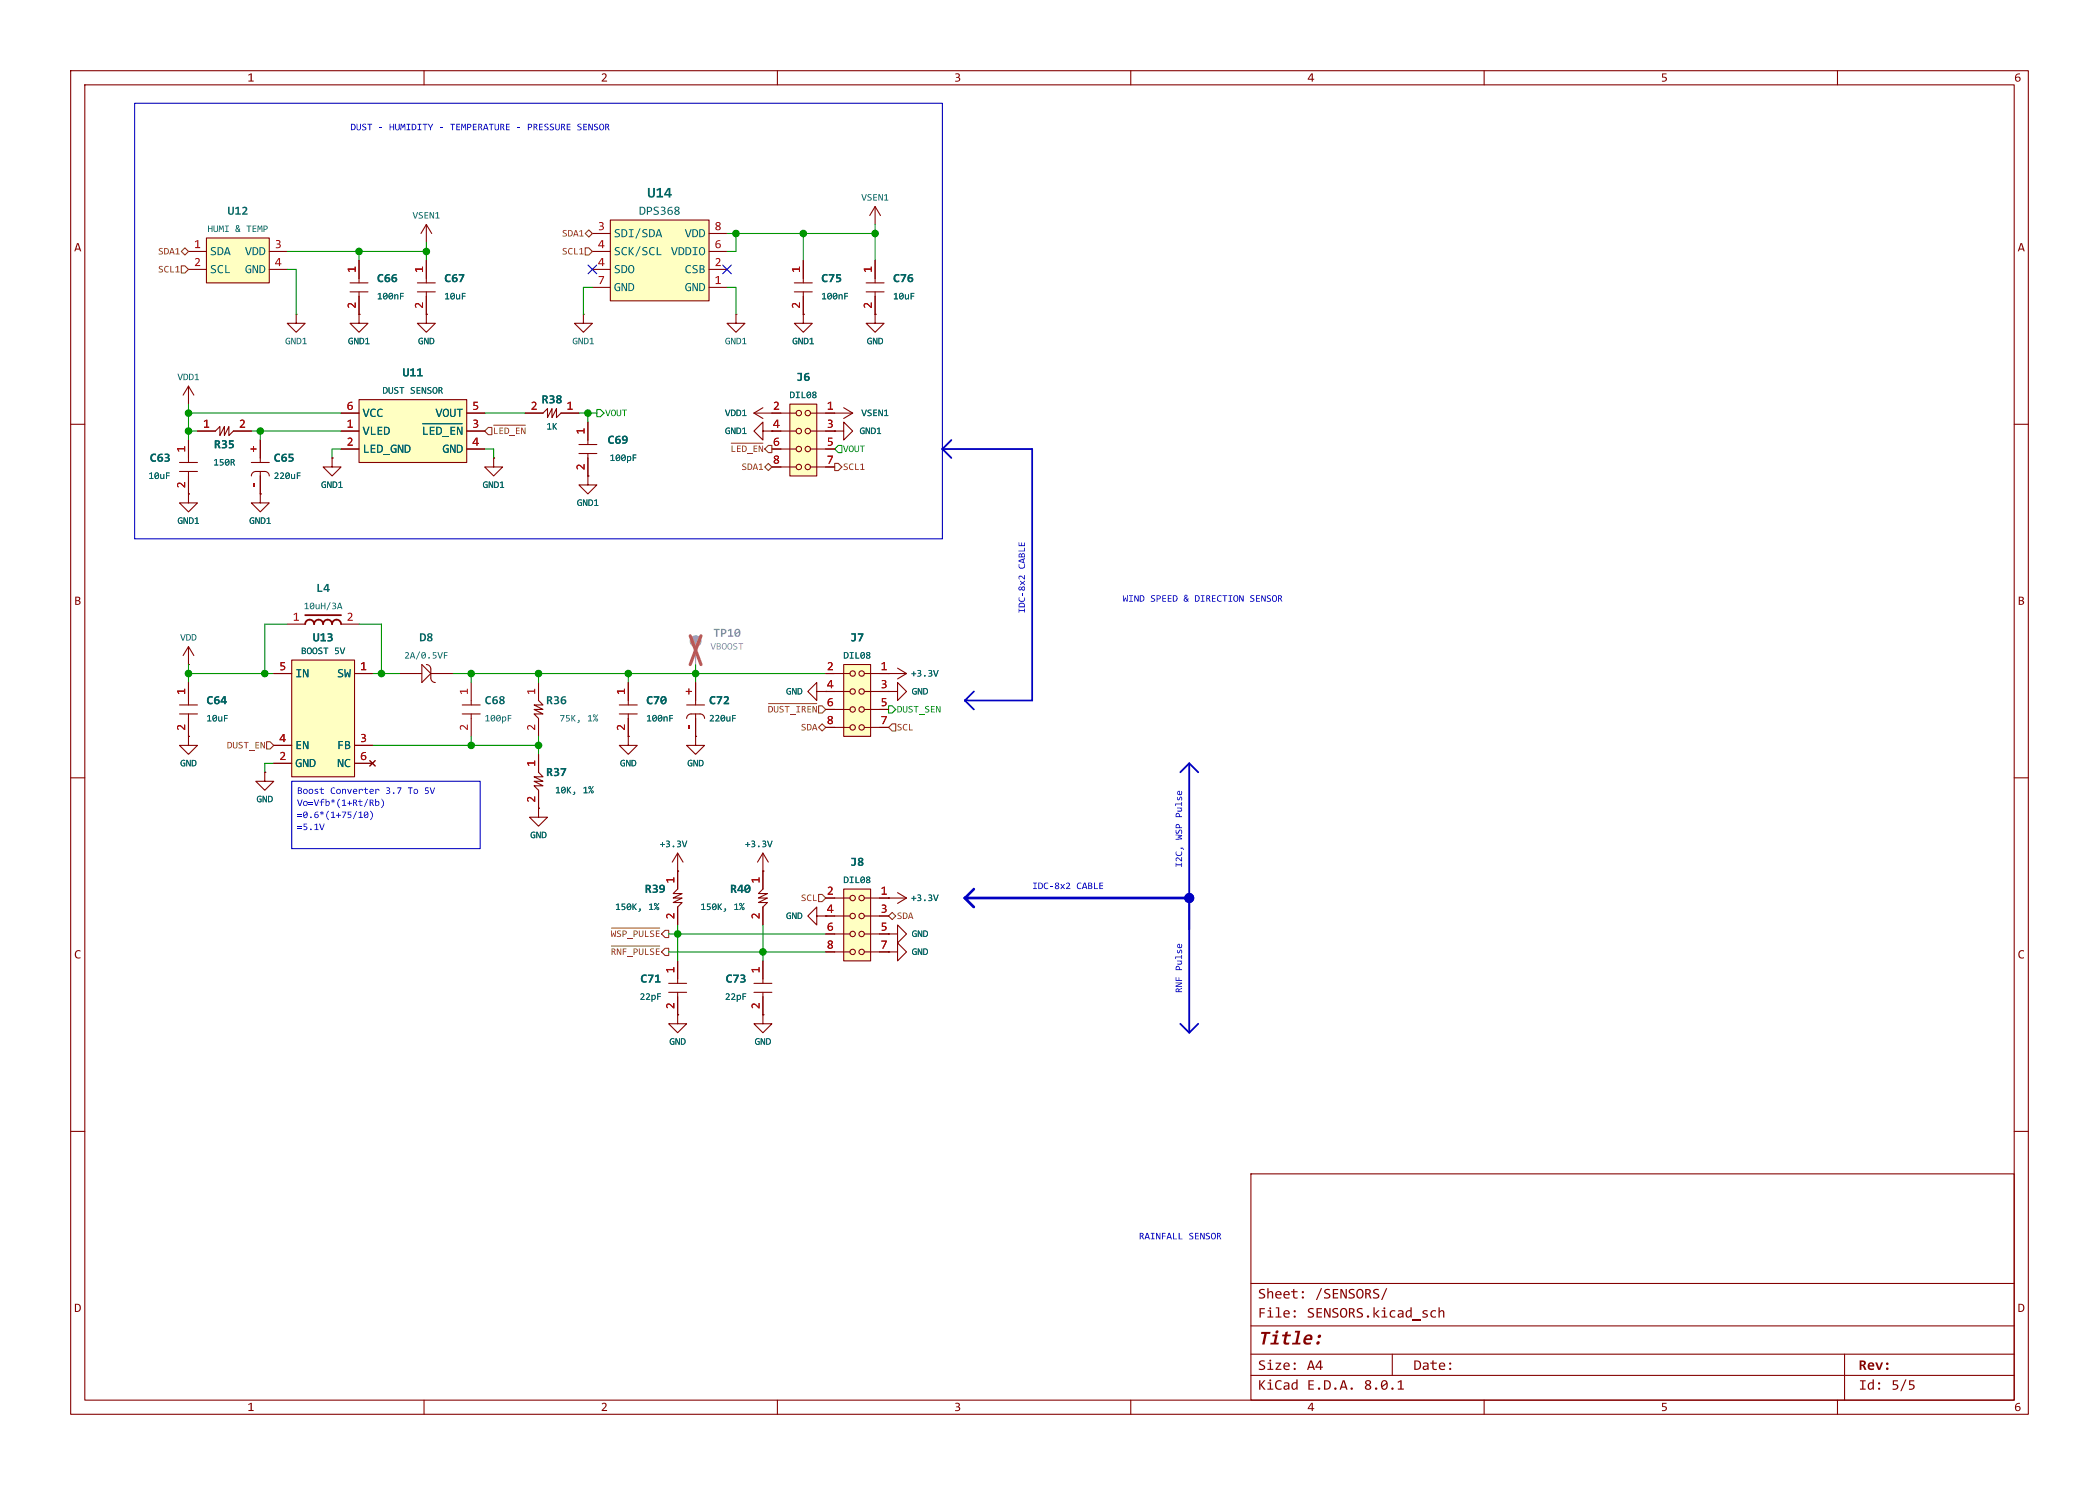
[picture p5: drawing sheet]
<svg xmlns="http://www.w3.org/2000/svg" width="297mm" height="210mm" viewBox="0 0 297 210" stroke-linecap="round" stroke-linejoin="round" font-family="sans-serif">
<g fill="none" stroke="#840000" stroke-width=".15">
<path d="M10 10h277v190h-277zM12 12h273v186h-273zM60 10v2M110 10v2M160 10v2M210 10v2M260 10v2M10 60h2M285 60h2M10 110h2M285 110h2M10 160h2"/>
<path d="M285 160h2M177 166h108v32h-108zM60 198v2M110 198v2M160 198v2M177 194.5h108M210 198v2M260 198v2"/>
</g>
<path d="M197.7 195.4l.6-.2v1.2h.3v.1h-.8v-.1h.3v-1l-.3 .2z" fill="#840000"/>
<path d="M177 191.5h108" fill="none" stroke="#840000" stroke-width=".15"/>
<g fill="#840000">
<circle cx="183.2" cy="192.8" r=".16"/>
<circle cx="183.2" cy="193.6" r=".16"/>
<circle cx="265.9" cy="195.6" r=".16"/>
<circle cx="265.9" cy="196.4" r=".16"/>
</g>
<path d="M177 187.5h108" fill="none" stroke="#840000" stroke-width=".15"/>
<g fill="#840000">
<path d="M184.7 188.9a.55 .55 0 0 1 .8-.2 .55 .55 0 0 1 .2 .8h-.9a.38 .38 0 0 0 .1 .4 .38 .38 0 0 0 .5 0l.1-.1v.3a.66 .66 0 0 1-.8 0 .66 .66 0 0 1-.2-.7v-.1h.9a.29 .29 0 0 0-.3-.4 .29 .29 0 0 0-.3 .4h-.3z"/>
<path d="M181.8 185.4a.46 .46 0 0 1 .5-.1 .46 .46 0 0 1 .2 .6h-.7a.45 .45 0 0 0 .6 .3v.1a.55 .55 0 0 1-.6 0 .55 .55 0 0 1-.2-.6h.7a.27 .27 0 0 0-.3-.3 .27 .27 0 0 0-.2 .3h-.2z"/>
<circle cx="186.7" cy="189" r=".25"/>
<circle cx="186.5" cy="189.9" r=".25"/>
<circle cx="183.2" cy="185.4" r=".16"/>
<circle cx="183.2" cy="186.2" r=".16"/>
</g>
<path d="M25.4 65.4h2.5M25.4 66.7h2.5M26.7 62.2v3.2M26.7 66.7v3.2M177 181.5h108M197 191.5v3M261 191.5v6.5" fill="none" stroke="#840000" stroke-width=".15"/>
<circle cx="168.3" cy="127" r=".63" fill="#0000c8" stroke="#0000c8" stroke-width=".14"/>
<path d="M119.4 125.7h3.8v10.2h-3.8z" fill="#ffffc2"/>
<g fill="none" stroke="#840000" stroke-width=".15">
<path d="M50.8 36.8v3.2M60.3 31.8v2.5M60.3 36.8v3.2M60.3 31.8l-.7 1.2M60.3 31.8l.8 1.2M113.7 36.8v3.2M123.8 29.2v2.6M123.8 36.8v3.2M123.8 29.2l-.7 1.3M123.8 29.2l.8 1.3M26.7 54.6v2.6M26.7 54.6l-.8 1.3"/>
<path d="M26.7 54.6l.7 1.3M41.9 44.5v1.2h1.3l-1.3 1.3-1.3-1.3h1.3M41.9 44.5h.1M49.5 40h2.6M49.5 41.3h2.6M50.8 44.5v1.2h1.3l-1.3 1.3-1.3-1.3h1.3M50.8 44.5h.1M50.8 41.3v3.2M59.1 40h2.5M59.1 41.3h2.5M60.3 44.5v1.2h1.3l-1.3 1.3-1.2-1.3h1.2M60.3 44.5h.1"/>
<path d="M60.3 41.3v3.2M74.3 58.4h2.5l.7-.6v1.3l.6-1.3v1.3l.6-1.3v1.3l.7-.7h2.5M82.5 44.5v1.2h1.3l-1.3 1.3-1.2-1.3h1.2M82.5 44.5h.1M112.4 40h2.5M112.4 41.3h2.5M113.7 44.5v1.2h1.2l-1.2 1.3-1.3-1.3h1.3M113.7 44.5h.1M113.7 41.3v3.2M122.6 40h2.5M122.6 41.3h2.5M123.8 44.5v1.2h1.3l-1.3 1.3-1.2-1.3h1.2"/>
<path d="M123.8 44.5h.1M123.8 41.3v3.2M26.7 69.9v1.2h1.2l-1.2 1.3-1.3-1.3h1.3M26.7 69.9h.1M36.8 69.9v1.2h1.3l-1.3 1.3-1.2-1.3h1.2M36.8 69.9h.1M69.8 64.8v1.2h1.3l-1.3 1.3-1.2-1.3h1.2M69.8 64.8h.1M83.2 67.3v1.3h1.3l-1.3 1.3-1.3-1.3h1.3M83.2 67.3h.1M25.4 99.7h2.5M26.7 96.5v3.2"/>
<path d="M87.6 99.7h2.6M88.9 96.5v3.2M97.2 99.7h2.5M98.4 96.5v3.2M115.6 97.8v-1.3l-1.3 1.3 1.3 1.3v-1.3h1.2M125.7 97.8h1.3v-1.3l1.3 1.3-1.3 1.3v-1.3M125.7 95.3h2.6M127 94.5l1.3 .8M128.3 95.3l-1.3 .7M25.4 101h2.5M26.7 101v3.1M87.6 101h2.6"/>
<path d="M88.9 104.1v1.3h1.3l-1.3 1.3-1.3-1.3h1.3M88.9 104.1h.1M88.9 101v3.1M97.2 101.6a.63 .63 0 0 1 .6-.6h1.3a.63 .63 0 0 1 .6 .6M98.4 104.1v1.3h1.3l-1.3 1.3-1.2-1.3h1.2M98.4 104.1h.1M98.4 101v3.1M94.6 139.1h2.6M95.9 123.2h.1M95.9 120.7v5l-.7 .7h1.3l-1.3 .6h1.3l-1.3 .6h1.3l-.6 .7v2.5M95.9 120.7l-.8 1.2M95.9 135.9v3.2"/>
<path d="M95.9 120.7l.7 1.2M106.7 139.1h2.5M107.9 120.7v5l-.6 .7h1.3l-1.3 .6h1.3l-1.3 .6h1.3l-.7 .7v2.5M107.9 123.2h.1M107.9 135.9v3.2M107.9 120.7l-.7 1.2M107.9 120.7l.8 1.2M118.1 134.6h2.2M118.1 132.1h2.2M118.1 129.5h2.2M118.1 127h2.2M119.4 125.7h3.8v10.2h-3.8z"/>
<path d="M122.3 134.6h2.2M122.3 132.1h2.2M122.3 129.5h2.2M122.3 127h2.2M94.6 140.3h2.6M95.9 143.5v1.3h-1.3l1.3 1.3 1.3-1.3h-1.3M95.9 143.5h.1M95.9 140.3v3.2M106.7 140.3h2.5M107.9 143.5v1.3h-1.2l1.2 1.3 1.3-1.3h-1.3M107.9 143.5h.1M107.9 140.3v3.2"/>
<circle cx="120.7" cy="129.5" r=".38"/>
<circle cx="120.7" cy="127" r=".38"/>
<circle cx="120.7" cy="134.6" r=".38"/>
<circle cx="120.7" cy="132.1" r=".38"/>
<circle cx="121.9" cy="134.6" r=".38"/>
<circle cx="121.9" cy="129.5" r=".38"/>
<circle cx="121.9" cy="127" r=".38"/>
<circle cx="121.9" cy="132.1" r=".38"/>
</g>
<path d="M29.2 33.7h8.9v6.3h-8.9z" fill="#ffffc2"/>
<g fill="none" stroke="#840000" stroke-width=".15">
<path d="M26.7 35.6h2.5M26.7 38.1h2.5M29.2 33.7h8.9v6.3h-8.9zM38.1 35.6h2.5M38.1 38.1h2.5M104.1 44.5v1.2h1.3l-1.3 1.3-1.2-1.3h1.2M104.1 44.5h.1M35.6 65.4h2.5M35.6 67.3a.63 .63 0 0 1 .6-.6h1.3a.64 .64 0 0 1 .6 .6M36.8 62.2v3.2M36.8 66.7v3.2M47 64.8v1.2h1.3l-1.3 1.3-1.3-1.3h1.3"/>
<path d="M47 64.8h.1"/>
</g>
<path d="M50.8 56.5h15.2v8.9h-15.2z" fill="#ffffc2"/>
<path d="M48.3 58.4h2.5M50.8 56.5h15.2v8.9h-15.2zM66 58.4h2.6M106.7 58.4h2.5M106.7 58.4l1.2 .8M107.9 57.7l-1.2 .7M27.9 61h2.6l.6-.7v1.3l.6-1.3v1.3l.7-1.3v1.3l.6-.6h2.6M48.3 61h2.5M48.3 63.5h2.5M66 63.5h2.6M37.5 109.2v1.3h1.2l-1.2 1.3-1.3-1.3h1.3M37.5 109.2h.1" fill="none" stroke="#840000" stroke-width=".15"/>
<path d="M59.8 59.9h5.6" fill="none" stroke="#006464" stroke-width=".14"/>
<path d="M41.3 93.3h8.9v16.6h-8.9z" fill="#ffffc2"/>
<g fill="none" stroke="#840000" stroke-width=".15">
<path d="M26.7 94h.1M26.7 91.4l-.8 1.3M26.7 91.4v2.6M26.7 91.4l.7 1.3M38.7 95.3h2.6M40.6 88.3h2.6M41.3 93.3h8.9v16.6h-8.9zM48.3 88.3h2.5M50.2 95.3h2.5M65.4 99.7h2.5M66.7 96.5v3.2M38.7 108h2.6"/>
<path d="M38.7 105.4h2.6M50.2 108h2.5M50.2 105.4h2.5M52.3 107.6l.8 .7M53.1 107.6l-.8 .7M65.4 101h2.5M66.7 101v3.1"/>
</g>
<path d="M43.2 88.3a.63 .63 0 0 1 .6-.7 .63 .63 0 0 1 .6 .7 .63 .63 0 0 1 .7-.7 .63 .63 0 0 1 .6 .7 .63 .63 0 0 1 .7-.7 .63 .63 0 0 1 .6 .7 .63 .63 0 0 1 .6-.7 .63 .63 0 0 1 .7 .7M43.2 87h5.1" fill="none" stroke="#840000" stroke-width=".25"/>
<path d="M111.8 57.2h3.8v10.1h-3.8z" fill="#ffffc2"/>
<g fill="none" stroke="#840000" stroke-width=".15">
<path d="M110.5 58.4h2.1M111.8 57.2h3.8v10.1h-3.8zM114.7 58.4h2.1M118.1 58.4h2.5M119.4 57.7l1.2 .7M120.6 58.4l-1.2 .8M107.9 61v1.2l-1.2-1.2 1.2-1.3v1.3h1.3M110.5 66h2.1M110.5 63.5h2.1M110.5 61h2.1M114.7 66h2.1M114.7 63.5h2.1"/>
<path d="M114.7 61h2.1M118.1 61h1.3v1.2l1.2-1.2-1.2-1.3v1.3M56.5 95.3h3.2M59.7 94l1.3 1.3-1.3 1.2zM60.3 94a.64 .64 0 0 1 .7 .6v1.3a.64 .64 0 0 0 .6 .6M61 95.3h3.1"/>
<circle cx="113" cy="58.4" r=".38"/>
<circle cx="114.3" cy="58.4" r=".38"/>
<circle cx="113" cy="61" r=".38"/>
<circle cx="113" cy="66" r=".38"/>
<circle cx="113" cy="63.5" r=".38"/>
<circle cx="114.3" cy="61" r=".38"/>
<circle cx="114.3" cy="66" r=".38"/>
<circle cx="114.3" cy="63.5" r=".38"/>
</g>
<path d="M86.4 31.1h13.9v11.4h-13.9z" fill="#ffffc2"/>
<g fill="none" stroke="#840000" stroke-width=".15">
<path d="M83.8 38.1h2.6M83.8 33h2.6M83.8 35.6h2.6M86.4 31.1h13.9v11.4h-13.9zM100.3 38.1h2.6M100.3 33h2.6M100.3 35.6h2.6M83.2 59.7v3.2M83.8 40.6h2.6M100.3 40.6h2.6M81.9 62.9h2.6M81.9 64.1h2.6"/>
<path d="M83.2 64.1v3.2M26.7 104.1v1.3h1.2l-1.2 1.3-1.3-1.3h1.3M26.7 104.1h.1"/>
</g>
<circle cx="98.4" cy="90.7" r=".76" fill="#a1a1a1" stroke="#a1a1a1" stroke-width=".15"/>
<path d="M98.4 91.4v2.6" fill="none" stroke="#a1a1a1" stroke-width=".15"/>
<path d="M97.7 89.9l1.5 4.1M99.2 89.9l-1.5 4.1" fill="none" stroke="#e75356" stroke-width=".46"/>
<path d="M119.4 94h3.8v10.1h-3.8z" fill="#ffffc2"/>
<g fill="none" stroke="#840000" stroke-width=".15">
<path d="M76.2 96.5v2.6l.6 .6h-1.2l1.2 .6h-1.2l1.2 .7h-1.2l.6 .6v2.5M118.1 97.8h2.2M118.1 95.3h2.2M119.4 94h3.8v10.1h-3.8zM122.3 97.8h2.2M122.3 95.3h2.2M76.2 114.3v1.3h1.3l-1.3 1.2-1.3-1.2h1.3M76.2 114.3h.1M76.2 106.7v2.5l.6 .7h-1.2l1.2 .6h-1.2l1.2 .6h-1.2l.6 .7v2.5M118.1 102.9h2.2M118.1 100.3h2.2M122.3 102.9h2.2"/>
<path d="M122.3 100.3h2.2M115.6 129.5v-1.2l-1.3 1.2 1.3 1.3v-1.3h1.2M125.7 132.1h1.3v-1.3l1.3 1.3-1.3 1.3v-1.3M125.7 134.6h1.3v-1.2l1.3 1.2-1.3 1.3v-1.3M125.7 127h2.6M127 126.2l1.3 .8M128.3 127l-1.3 .8"/>
<circle cx="120.7" cy="95.3" r=".38"/>
<circle cx="120.7" cy="97.8" r=".38"/>
<circle cx="121.9" cy="97.8" r=".38"/>
<circle cx="121.9" cy="95.3" r=".38"/>
<circle cx="120.7" cy="100.3" r=".38"/>
<circle cx="120.7" cy="102.9" r=".38"/>
<circle cx="121.9" cy="100.3" r=".38"/>
<circle cx="121.9" cy="102.9" r=".38"/>
</g>
<path d="M25.7 35.6l.5-.5 .5 .5-.5 .5zM25.7 37.6h.5l.5 .5-.5 .5h-.5zM82.8 35.1h.5l.5 .5-.5 .5h-.5zM83.3 32.5l.5 .5-.5 .5-.5-.5zM69.1 60.5h.5v1h-.5l-.5-.5zM108.2 66l.5-.5 .5 .5-.5 .5zM118.1 65.5h.5l.5 .5-.5 .5h-.5zM115.8 102.9l.5-.5 .5 .5-.5 .5zM126.2 102.4h.5v1h-.5l-.5-.5zM115.8 126.5h.5l.5 .5-.5 .5h-.5zM126.2 129l.5 .5-.5 .5-.5-.5z" fill="none" stroke="#725600" stroke-width=".15"/>
<path d="M69.8 60.1h4.5M103.5 62.7h4.4M108.7 99.5h6.9M86.5 133.8h6.8M86.5 131.3h6.8" fill="none" stroke="#725600" stroke-width=".14"/>
<path d="M84.5 57.9h.5l.5 .5-.5 .5h-.5zM118.6 63h.5v1h-.5l-.5-.5zM125.7 99.8h.5l.5 .5-.5 .5h-.5z" fill="none" stroke="#009600" stroke-width=".15"/>
<path d="M41.3 110.5h26.6v9.5h-26.6z" fill="none" stroke="#0000c2" stroke-width=".15"/>
<g fill="#0000c2">
<path d="M53.1 111.6h.1v.1a.24 .24 0 0 1 .3-.1 .24 .24 0 0 1 .2 .2h-.1a.17 .17 0 0 0-.2-.1 .17 .17 0 0 0-.2 .1v.5h-.1z"/>
<path d="M54 112.9a.85 .85 0 0 1 0 1.4l-.1-.1a.79 .79 0 0 0 0-1.2z"/>
<path d="M51.6 114.9a.43 .43 0 0 1 .5 .1 .43 .43 0 0 1 0 .6 .31 .31 0 0 1-.4 .1 .31 .31 0 0 1-.2-.3h.1a.22 .22 0 0 0 .3 .2 .22 .22 0 0 0 .1-.4v-.1l-.5 .3v-.2l.1 .1 .4-.3a.22 .22 0 0 0-.3-.1 .22 .22 0 0 0-.1 .3h-.1z"/>
<path d="M52.4 114.6a.85 .85 0 0 1 0 1.4v-.1a.79 .79 0 0 0 0-1.2z"/>
</g>
<g fill="none" stroke="#0000c2" stroke-width=".15">
<path d="M19 14.6h114.3v61.6h-114.3z"/>
<circle cx="168.3" cy="127" r=".63"/>
</g>
<path d="M136.5 127h31.8M136.5 127l1.3 1.3M137.8 125.7l-1.3 1.3" fill="none" stroke="#0000c2" stroke-width=".38"/>
<path d="M133.3 63.5h12.7v35.6h-9.5M133.3 63.5l1.3 1.3M134.6 62.2l-1.3 1.3M136.5 99.1l1.3 1.2M137.8 97.8l-1.3 1.3M168.3 108l1.2 1.2M168.3 108l-1.3 1.2M168.3 108v38.1M167 144.8l1.3 1.3M169.5 144.8l-1.2 1.3" fill="none" stroke="#0000c2" stroke-width=".25"/>
<g fill="none" stroke="#009600" stroke-width=".15">
<path d="M40.6 35.6h19.7M40.6 38.1h1.3v6.4M50.8 35.6v1.2M60.3 34.3v2.5M102.9 33h20.9M104.1 33v2.6h-1.2M113.7 33v3.8M123.8 31.8v5M26.7 58.4h21.6M26.7 57.2v5M68.6 58.4h5.7M81.9 58.4h2.6"/>
<path d="M83.2 58.4v1.3M83.8 40.6h-1.3v3.9M102.9 40.6h1.2v3.9M26.7 61h1.2M35.6 61h12.7M36.8 61v1.2M48.3 63.5h-1.3v1.3M68.6 63.5h1.2v1.3M26.7 95.3h12M26.7 94v2.5M40.6 88.3h-3.1v7M50.8 88.3h3.2v7"/>
<path d="M52.7 95.3h3.8M64.1 95.3h52.7M66.7 95.3v1.2M76.2 95.3v1.2M88.9 95.3v1.2M98.4 94v2.5M38.7 108h-1.2v1.2M52.7 105.4h23.5M66.7 104.1v1.3M76.2 104.1v2.6M94.6 134.6h22.2M95.9 132.1h20.9"/>
<path d="M95.9 130.8v5.1M107.9 130.8v5.1"/>
</g>
<path d="M83.2 37.5l1.2 1.2M84.4 37.5l-1.2 1.2M102.3 37.5l1.2 1.2M103.5 37.5l-1.2 1.2" fill="none" stroke="#000084" stroke-width=".15"/>
<g fill="none" stroke="#840000" stroke-width=".15">
<path d="M50.8 36.8v2.6M60.3 36.8v2.6M113.7 36.8v2.6M123.8 36.8v2.6M48.3 58.4h2.5M50.8 44.5h.1M50.8 41.9v2.6M60.3 44.5h.1M60.3 41.9v2.6M66 58.4h2.6M74.3 58.4h2.5M79.4 58.4h2.5"/>
<path d="M83.2 59.7v2.5M113.7 44.5h.1M113.7 41.9v2.6M123.8 44.5h.1M123.8 41.9v2.6M26.7 69.9h.1M26.7 62.2v2.6M26.7 67.3v2.6M27.9 61h2.6M33 61h2.6M36.8 69.9h.1M36.8 62.2v2.6"/>
<path d="M36.8 67.3v2.6M47 64.8h.1M48.3 61h2.5M48.3 63.5h2.5M66 63.5h2.6M69.8 64.8h.1M83.2 67.3h.1M83.2 64.8v2.5M26.7 96.5v2.6M38.7 95.3h2.6M50.2 95.3h2.5M88.9 96.5v2.6"/>
<path d="M98.4 96.5v2.6M26.7 104.1h.1M26.7 101.6v2.5M37.5 109.2h.1M38.7 108h2.6M38.7 105.4h2.6M50.2 108h2.5M50.2 105.4h2.5M52.3 107.6l.8 .7M53.1 107.6l-.8 .7M76.2 114.3h.1M76.2 106.7v2.5"/>
<path d="M76.2 111.8v2.5M88.9 104.1h.1M88.9 101.6v2.5M98.4 104.1h.1M98.4 101.6v2.5M95.9 123.2h.1M95.9 123.2v2.5M95.9 128.3v2.5M95.9 135.9v2.5M107.9 123.2h.1M107.9 123.2v2.5M107.9 128.3v2.5"/>
<path d="M107.9 135.9v2.5M95.9 143.5h.1M95.9 141v2.5M107.9 143.5h.1M107.9 141v2.5"/>
</g>
<path d="M59.8 59.9h5.6" fill="none" stroke="#006464" stroke-width=".14"/>
<g fill="#009600" stroke="#009600" stroke-width=".15">
<circle cx="26.7" cy="61" r=".46"/>
<circle cx="26.7" cy="58.4" r=".46"/>
<circle cx="60.3" cy="35.6" r=".46"/>
<circle cx="50.8" cy="35.6" r=".46"/>
<circle cx="36.8" cy="61" r=".46"/>
<circle cx="123.8" cy="33" r=".46"/>
<circle cx="113.7" cy="33" r=".46"/>
<circle cx="104.1" cy="33" r=".46"/>
<circle cx="83.2" cy="58.4" r=".46"/>
<circle cx="107.9" cy="134.6" r=".46"/>
<circle cx="76.2" cy="105.4" r=".46"/>
<circle cx="76.2" cy="95.3" r=".46"/>
<circle cx="88.9" cy="95.3" r=".46"/>
<circle cx="98.4" cy="95.3" r=".46"/>
<circle cx="66.7" cy="105.4" r=".46"/>
<circle cx="66.7" cy="95.3" r=".46"/>
<circle cx="37.5" cy="95.3" r=".46"/>
<circle cx="54" cy="95.3" r=".46"/>
<circle cx="26.7" cy="95.3" r=".46"/>
</g>
<text font-size="2.8" fill="#840000" x="178" y="190.7">Title:</text>
<text font-size="2.1" fill="#006464" x="91.6" y="28.4">U14</text>
<g font-size="2.1" fill="#840000">
<text x="178" y="184.1">Sheet:</text>
<text x="186.1" y="184.1">/SENSORS/</text>
<text x="178" y="186.8">File:</text>
<text x="184.9" y="186.8">SENSORS.kicad_sch</text>
<text x="178" y="197">KiCad E.D.A.</text>
<text x="178" y="194.2">Size:</text>
<text x="184.9" y="194.2">A4</text>
<text x="193" y="197">8.0.1</text>
<text x="200" y="194.2">Date:</text>
<text x="263" y="194.2">Rev:</text>
<text x="263" y="197">Id:</text>
<text x="267.6" y="197">5/5</text>
</g>
<g font-size="1.8" fill="#840000">
<text x="35" y="11.9">1</text>
<text x="85" y="11.9">2</text>
<text x="135" y="11.9">3</text>
<text x="185" y="11.9">4</text>
<text x="235" y="11.9">5</text>
<text x="285" y="11.9">6</text>
<text x="10.5" y="35.9">A</text>
<text x="285.5" y="35.9">A</text>
<text x="109.4" y="60.7">4</text>
<text x="117" y="60.7">3</text>
<text x="10.5" y="85.9">B</text>
<text x="285.5" y="85.9">B</text>
<text x="124.6" y="95">1</text>
<text x="117" y="97.5">4</text>
<text x="124.6" y="97.5">3</text>
<text x="10.5" y="135.9">C</text>
<text x="285.5" y="135.9">C</text>
<text x="10.5" y="185.9">D</text>
<text x="285.5" y="185.9">D</text>
<text x="35" y="199.9">1</text>
<text x="85" y="199.9">2</text>
<text x="135" y="199.9">3</text>
<text x="185" y="199.9">4</text>
<text x="235" y="199.9">5</text>
<text x="285" y="199.9">6</text>
</g>
<g font-size="1.8" fill="#a90000">
<text x="27.5" y="35.3">1</text>
<text x="38.9" y="35.3">3</text>
<text x="84.6" y="32.8">3</text>
<text x="84.6" y="35.3">4</text>
<text x="101.1" y="35.3">6</text>
<text x="101.1" y="32.8">8</text>
<text x="27.5" y="37.8">2</text>
<text x="38.9" y="37.8">4</text>
<text x="50.5" y="38.6" transform="rotate(-90 50.5 38.6)">1</text>
<text x="60.1" y="38.6" transform="rotate(-90 60.1 38.6)">1</text>
<text x="84.6" y="37.8">4</text>
<text x="84.6" y="40.4">7</text>
<text x="101.1" y="40.4">1</text>
<text x="101.1" y="37.8">2</text>
<text x="113.4" y="38.6" transform="rotate(-90 113.4 38.6)">1</text>
<text x="123.6" y="38.6" transform="rotate(-90 123.6 38.6)">1</text>
<text x="50.5" y="43.7" transform="rotate(-90 50.5 43.7)">2</text>
<text x="60.1" y="43.7" transform="rotate(-90 60.1 43.7)">2</text>
<text x="113.4" y="43.7" transform="rotate(-90 113.4 43.7)">2</text>
<text x="123.6" y="43.7" transform="rotate(-90 123.6 43.7)">2</text>
<text x="49" y="58.2">6</text>
<text x="66.8" y="58.2">5</text>
<text x="75.1" y="58.2">2</text>
<text x="80.2" y="58.2">1</text>
<text x="109.4" y="58.2">2</text>
<text x="117" y="58.2">1</text>
<text x="26.4" y="64" transform="rotate(-90 26.4 64)">1</text>
<text x="28.7" y="60.7">1</text>
<text x="33.8" y="60.7">2</text>
<text x="36.6" y="64" transform="rotate(-90 36.6 64)">+</text>
<text x="49" y="60.7">1</text>
<text x="49" y="63.2">2</text>
<text x="66.8" y="60.7">3</text>
<text x="66.8" y="63.2">4</text>
<text x="82.9" y="61.4" transform="rotate(-90 82.9 61.4)">1</text>
<text x="109.4" y="63.2">6</text>
<text x="109.4" y="65.8">8</text>
<text x="117" y="63.2">5</text>
<text x="117" y="65.8">7</text>
<text x="26.4" y="69.1" transform="rotate(-90 26.4 69.1)">2</text>
<text x="36.6" y="69.1" transform="rotate(-90 36.6 69.1)">-</text>
<text x="82.9" y="66.5" transform="rotate(-90 82.9 66.5)">2</text>
<text x="41.4" y="88">1</text>
<text x="49" y="88">2</text>
<text x="39.5" y="95">5</text>
<text x="50.9" y="95">1</text>
<text x="117" y="95">2</text>
<text x="26.4" y="98.3" transform="rotate(-90 26.4 98.3)">1</text>
<text x="66.4" y="98.3" transform="rotate(-90 66.4 98.3)">1</text>
<text x="75.9" y="98.3" transform="rotate(-90 75.9 98.3)">1</text>
<text x="88.6" y="98.3" transform="rotate(-90 88.6 98.3)">1</text>
<text x="98.2" y="98.3" transform="rotate(-90 98.2 98.3)">+</text>
<text x="117" y="100.1">6</text>
<text x="124.6" y="100.1">5</text>
<text x="26.4" y="103.4" transform="rotate(-90 26.4 103.4)">2</text>
<text x="39.5" y="107.7">2</text>
<text x="39.5" y="105.2">4</text>
<text x="50.9" y="105.2">3</text>
<text x="50.9" y="107.7">6</text>
<text x="66.4" y="103.4" transform="rotate(-90 66.4 103.4)">2</text>
<text x="75.9" y="103.4" transform="rotate(-90 75.9 103.4)">2</text>
<text x="88.6" y="103.4" transform="rotate(-90 88.6 103.4)">2</text>
<text x="98.2" y="103.4" transform="rotate(-90 98.2 103.4)">-</text>
<text x="117" y="102.6">8</text>
<text x="124.6" y="102.6">7</text>
<text x="75.9" y="113.5" transform="rotate(-90 75.9 113.5)">2</text>
<text x="75.9" y="108.4" transform="rotate(-90 75.9 108.4)">1</text>
<text x="95.6" y="124.9" transform="rotate(-90 95.6 124.9)">1</text>
<text x="107.7" y="124.9" transform="rotate(-90 107.7 124.9)">1</text>
<text x="95.6" y="130" transform="rotate(-90 95.6 130)">2</text>
<text x="107.7" y="130" transform="rotate(-90 107.7 130)">2</text>
<text x="117" y="126.7">2</text>
<text x="117" y="129.3">4</text>
<text x="117" y="131.8">6</text>
<text x="124.6" y="126.7">1</text>
<text x="124.6" y="129.3">3</text>
<text x="124.6" y="131.8">5</text>
<text x="95.6" y="137.6" transform="rotate(-90 95.6 137.6)">1</text>
<text x="107.7" y="137.6" transform="rotate(-90 107.7 137.6)">1</text>
<text x="117" y="134.4">8</text>
<text x="124.6" y="134.4">7</text>
<text x="95.6" y="142.7" transform="rotate(-90 95.6 142.7)">2</text>
<text x="107.7" y="142.7" transform="rotate(-90 107.7 142.7)">2</text>
</g>
<g font-size="1.8" fill="#006464">
<text x="32.2" y="30.7">U12</text>
<text x="86.9" y="33.9">SDI/SDA</text>
<text x="90.4" y="30.7">DPS368</text>
<text x="96.9" y="33.9">VDD</text>
<text x="29.7" y="36.5">SDA</text>
<text x="29.7" y="39">SCL</text>
<text x="34.7" y="36.5">VDD</text>
<text x="34.7" y="39">GND</text>
<text x="53.3" y="40.3">C66</text>
<text x="62.9" y="40.3">C67</text>
<text x="86.9" y="36.5">SCK/SCL VDDIO</text>
<text x="86.9" y="39">SDO</text>
<text x="86.9" y="41.5">GND</text>
<text x="96.9" y="41.5">GND</text>
<text x="96.9" y="39">CSB</text>
<text x="116.2" y="40.3">C75</text>
<text x="126.4" y="40.3">C76</text>
<text x="57" y="53.6">U11</text>
<text x="51.3" y="59.3">VCC</text>
<text x="61.6" y="59.3">VOUT</text>
<text x="76.6" y="57.4">R38</text>
<text x="112.7" y="54.2">J6</text>
<text x="21.2" y="65.7">C63</text>
<text x="30.3" y="63.8">R35</text>
<text x="38.7" y="65.7">C65</text>
<text x="51.3" y="61.9">VLED</text>
<text x="51.3" y="64.4">LED_GND</text>
<text x="59.7" y="61.9">~{LED_EN}</text>
<text x="62.6" y="64.4">GND</text>
<text x="86" y="63.1">C69</text>
<text x="44.7" y="84.1">L4</text>
<text x="44.3" y="91.1">U13</text>
<text x="59.3" y="91.1">D8</text>
<text x="120.3" y="91.1">J7</text>
<text x="29.2" y="100">C64</text>
<text x="41.8" y="96.2">IN</text>
<text x="47.7" y="96.2">SW</text>
<text x="68.6" y="100">C68</text>
<text x="77.3" y="100">R36</text>
<text x="91.4" y="100">C70</text>
<text x="100.3" y="100">C72</text>
<text x="41.8" y="106.3">EN</text>
<text x="47.7" y="106.3">FB</text>
<text x="41.8" y="108.9">GND</text>
<text x="47.7" y="108.9">NC</text>
<text x="77.3" y="110.1">R37</text>
<text x="120.3" y="122.8">J8</text>
<text x="91.2" y="126.6">R39</text>
<text x="103.3" y="126.6">R40</text>
<text x="90.6" y="139.3">C71</text>
<text x="102.7" y="139.3">C73</text>
</g>
<text font-size="1.8" fill="#989898" x="100.9" y="90.4">TP10</text>
<g font-size="1.4" fill="#0000c2">
<text x="49.6" y="18.7">DUST-</text>
<text x="55.1" y="18.7">HUMIDITY-</text>
<text x="63.6" y="18.7">TEMPERATURE PRESSURE</text>
<text x="81.6" y="18.7">SENSOR</text>
<text x="145.3" y="80.5" transform="rotate(-90 145.3 80.5)">CABLE</text>
<text x="145.3" y="86.7" transform="rotate(-90 145.3 86.7)">IDC-8x2</text>
<text x="158.9" y="85.4">WINDSPEED&amp; DIRECTIONSENSOR</text>
<text x="42" y="112.7">Boost</text>
<text x="46.7" y="112.7">Converter</text>
<text x="54.5" y="112.7">3.7</text>
<text x="57.7" y="112.7">To 5V</text>
<text x="42" y="114.4">Vo=Vfb*(1+Rt/Rb)</text>
<text x="42" y="116.1">=0.6*(1+75/10)</text>
<text x="42" y="117.8">=5.1V</text>
<text x="167.6" y="118.8" transform="rotate(-90 167.6 118.8)">WSPPulse</text>
<text x="167.6" y="122.7" transform="rotate(-90 167.6 122.7)">I2C,</text>
<text x="146.1" y="126">IDC-8x2</text>
<text x="152.3" y="126">CABLE</text>
<text x="167.6" y="140.4" transform="rotate(-90 167.6 140.4)">RNFPulse</text>
<text x="161.1" y="175.6">RAINFALL SENSOR</text>
</g>
<g font-size="1.4" fill="#006464">
<text x="121.9" y="28.7">VSEN1</text>
<text x="29.4" y="33.1">HUMI &amp; TEMP</text>
<text x="58.4" y="31.2">VSEN1</text>
<text x="53.3" y="42.6">100nF</text>
<text x="62.9" y="42.6">10uF</text>
<text x="116.2" y="42.6">100nF</text>
<text x="126.4" y="42.6">10uF</text>
<text x="40.3" y="49">GND1</text>
<text x="49.2" y="49">GND1</text>
<text x="59.2" y="49">GND</text>
<text x="81" y="49">GND1</text>
<text x="102.6" y="49">GND1</text>
<text x="112.1" y="49">GND1</text>
<text x="122.7" y="49">GND</text>
<text x="25.1" y="54.1">VDD1</text>
<text x="54.1" y="56">DUSTSENSOR</text>
<text x="102.6" y="59.1">VDD1</text>
<text x="111.7" y="56.6">DIL08</text>
<text x="121.9" y="59.1">VSEN1</text>
<text x="77.3" y="61">1K</text>
<text x="86.3" y="65.5">100pF</text>
<text x="102.6" y="61.7">GND1</text>
<text x="121.6" y="61.7">GND1</text>
<text x="21" y="68">10uF</text>
<text x="30.2" y="66.1">150R</text>
<text x="38.7" y="68">220uF</text>
<text x="45.4" y="69.3">GND1</text>
<text x="68.3" y="69.3">GND1</text>
<text x="81.6" y="71.8">GND1</text>
<text x="25.1" y="74.4">GND1</text>
<text x="35.3" y="74.4">GND1</text>
<text x="43" y="86.4">10uH/3A</text>
<text x="25.5" y="90.9">VDD</text>
<text x="42.6" y="92.8">BOOST5V</text>
<text x="57.2" y="93.4">2A/0.5VF</text>
<text x="119.3" y="93.4">DIL08</text>
<text x="128.9" y="96">+3.3V</text>
<text x="111.2" y="98.5">GND</text>
<text x="129" y="98.5">GND</text>
<text x="29.2" y="102.3">10uF</text>
<text x="68.6" y="102.3">100pF</text>
<text x="79.2" y="102.3">75K,</text>
<text x="83.1" y="102.3">1%</text>
<text x="91.4" y="102.3">100nF</text>
<text x="100.3" y="102.3">220uF</text>
<text x="25.5" y="108.7">GND</text>
<text x="36.3" y="113.8">GND</text>
<text x="78.5" y="112.5">10K,</text>
<text x="82.5" y="112.5">1%</text>
<text x="87.7" y="108.7">GND</text>
<text x="97.3" y="108.7">GND</text>
<text x="75" y="118.8">GND</text>
<text x="93.3" y="120.1">+3.3V</text>
<text x="105.4" y="120.1">+3.3V</text>
<text x="119.3" y="125.2">DIL08</text>
<text x="87" y="129">150K, 1%</text>
<text x="99.1" y="129">150K, 1%</text>
<text x="111.2" y="130.3">GND</text>
<text x="128.9" y="127.7">+3.3V</text>
<text x="129" y="132.8">GND</text>
<text x="129" y="135.3">GND</text>
<text x="90.5" y="141.7">22pF</text>
<text x="102.6" y="141.7">22pF</text>
<text x="94.7" y="148">GND</text>
<text x="106.8" y="148">GND</text>
</g>
<g font-size="1.4" fill="#725600">
<text x="79.5" y="33.7">SDA1</text>
<text x="22.4" y="36.3">SDA1</text>
<text x="22.4" y="38.8">SCL1</text>
<text x="79.5" y="36.3">SCL1</text>
<text x="69.7" y="61.7">~{LED_EN}</text>
<text x="103.4" y="64.2">~{LED_EN}</text>
<text x="104.9" y="66.8">SDA1</text>
<text x="119.3" y="66.8">SCL1</text>
<text x="108.6" y="101.1">~{DUST_IREN}</text>
<text x="32.1" y="106.1">DUST_EN</text>
<text x="113.3" y="103.6">SDA</text>
<text x="126.9" y="103.6">SCL</text>
<text x="113.3" y="127.7">SCL</text>
<text x="126.9" y="130.3">SDA</text>
<text x="86.4" y="135.3">~{RNF_PULSE}</text>
</g>
<g font-size="1.4" fill="#009600">
<text x="85.6" y="59.1">VOUT</text>
<text x="119.3" y="64.2">VOUT</text>
<text x="126.9" y="101.1">DUST_SEN</text>
<text x="86.4" y="132.8">~{WSP_PULSE}</text>
</g>
<text font-size="1.4" fill="#989898" x="100.5" y="92.2">VBOOST</text>
</svg>
